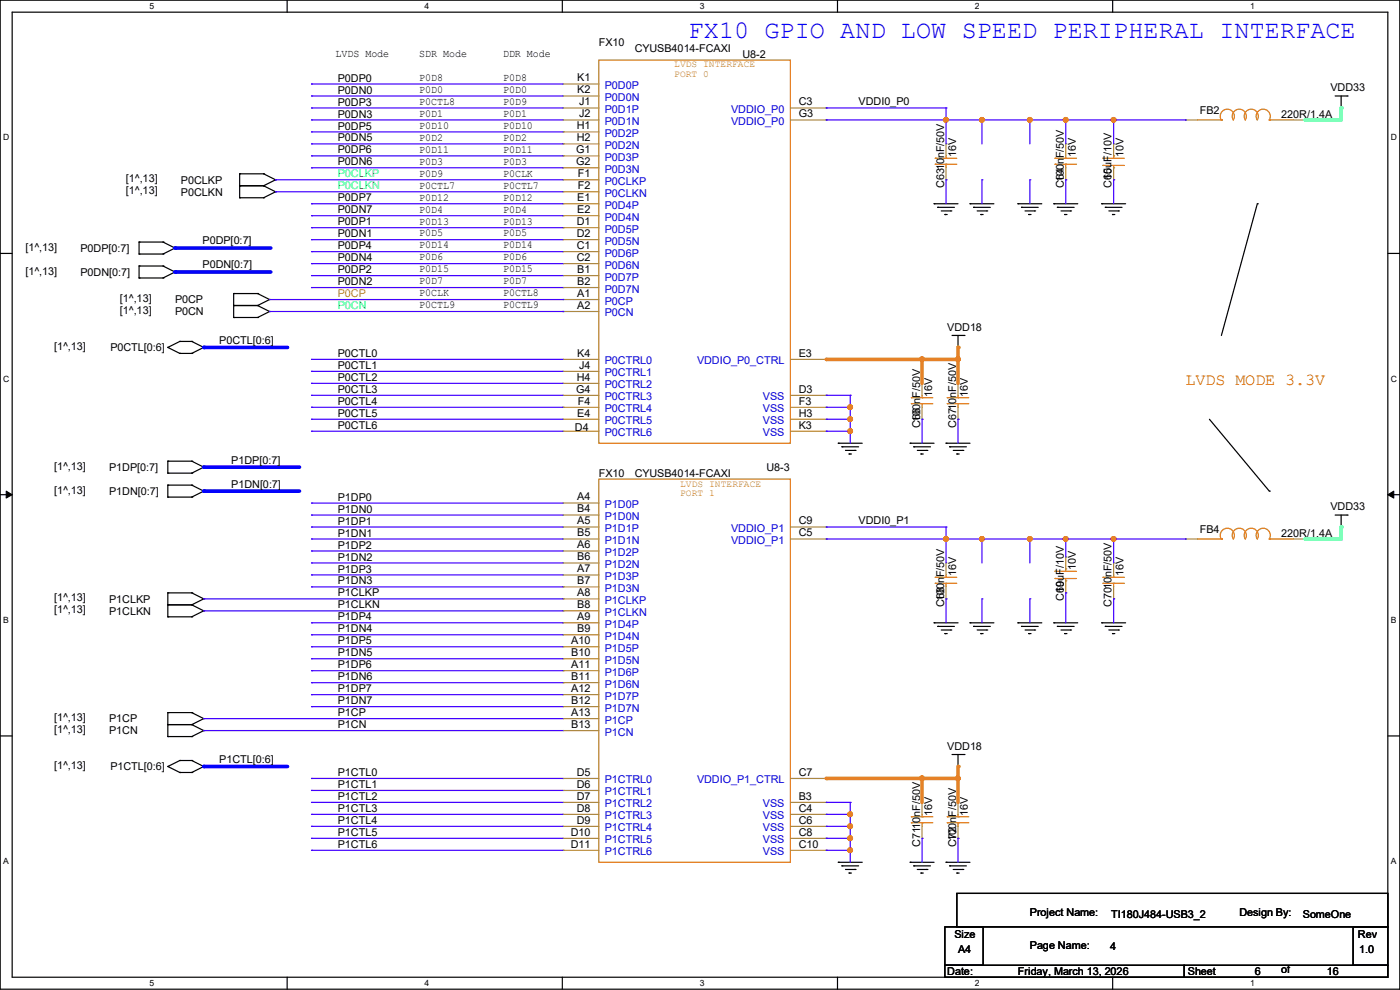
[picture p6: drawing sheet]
<svg xmlns="http://www.w3.org/2000/svg" width="297mm" height="210mm" viewBox="0 0 297 210" stroke-linecap="round" stroke-linejoin="round" font-family="sans-serif">
<path d="M0 0h297v209.8h-297zM2.6 2.6h291.8v204.7h-291.8z" fill="none" stroke="#000" stroke-width=".25"/>
<g fill="#fff">
<path d="M31.7 .3h1v2h-1z"/>
<path d="M31.7 207.6h1v1.9h-1z"/>
</g>
<path d="M60.9 0v2.6M60.9 207.3v2.5" fill="none" stroke="#000" stroke-width=".25"/>
<g fill="#fff">
<path d="M90.1 .3h1v2h-1z"/>
<path d="M90.1 207.6h1v1.9h-1z"/>
</g>
<path d="M119.3 0v2.6M119.3 207.3v2.5" fill="none" stroke="#000" stroke-width=".25"/>
<g fill="#fff">
<path d="M148.5 .3h.9v2h-.9z"/>
<path d="M148.5 207.6h.9v1.9h-.9z"/>
</g>
<path d="M177.7 0v2.6M177.7 207.3v2.5" fill="none" stroke="#000" stroke-width=".25"/>
<g fill="#fff">
<path d="M206.8 .3h1v2h-1z"/>
<path d="M206.8 207.6h1v1.9h-1z"/>
</g>
<path d="M236.1 0v2.6M236.1 207.3v2.5" fill="none" stroke="#000" stroke-width=".25"/>
<g fill="#fff">
<path d="M265.2 .3h1v2h-1z"/>
<path d="M265.2 207.6h1v1.9h-1z"/>
<path d="M.7 28.2h1.2v1.9h-1.2z"/>
<path d="M295.1 28.2h1.2v1.9h-1.2z"/>
<path d="M.7 79.3h1.2v2h-1.2z"/>
<path d="M295.1 79.3h1.2v2h-1.2z"/>
</g>
<path d="M0 53.8h2.6M294.4 53.8h2.6" fill="none" stroke="#000" stroke-width=".25"/>
<g fill="#fff">
<path d="M.7 130.5h1.2v2h-1.2z"/>
<path d="M295.1 130.5h1.1v2h-1.1z"/>
</g>
<path d="M0 104.9h2.6M294.4 104.9h2.6" fill="none" stroke="#000" stroke-width=".25"/>
<path d="M1.3 104.2l1.3 .7-1.3 .8zM294.4 104.9l1.3-.7v1.5z" fill="#000" stroke="#000" stroke-width=".21"/>
<g fill="#fff">
<path d="M.7 181.7h1.2v2h-1.2z"/>
<path d="M295.1 181.7h1.1v2h-1.1z"/>
</g>
<g fill="none" stroke="#000" stroke-width=".25">
<path d="M50.8 39.4h.1M50.8 36.9h.1M50.8 36.9h5.1M50.8 39.4h5.1M50.8 36.9v5.1M55.9 36.9h.1M55.9 39.4h.1M55.9 36.9l2.6 1.2M55.9 39.4l2.6 1.3M58.5 38.1h.1M58.5 38.1l-2.6 1.3M283.3 20.4h2.5"/>
<path d="M284.5 22.9h.1M284.5 20.4v2.5M285.8 20.4h.1M29.5 53.9h.1M29.5 51.4h.1M29.5 59h.1M29.5 56.4h.1M29.5 51.4h5.1M29.5 53.9h5.1M29.5 51.4v2.5M29.5 56.4v2.6M29.5 56.4h5.1"/>
<path d="M29.5 59h5.1M34.6 51.4h.1M34.6 53.9h.1M34.6 56.4h.1M34.6 59h.1M34.6 51.4l2.5 1.2M34.6 56.4l2.5 1.3M37.1 52.6h.1M37.1 57.7h.1M37.1 52.6l-2.5 1.3M37.1 57.7l-2.5 1.3M50.8 42h.1"/>
<path d="M50.8 42h5.1M55.9 42h.1M58.5 40.7h.1M58.5 40.7l-2.6 1.3M198.2 43.2h.1M198.2 43.2h5M198.9 44h.1M198.9 44h3.6M199.7 44.7h2M200.4 45.5h.1M200.4 45.5h.6M201.7 44.7h.1"/>
<path d="M205.8 43.2h.1M205.8 43.2h5.1M206.5 44h.1M206.5 44h3.6M207.3 44.7h2M208.1 45.5h.1M208.1 45.5h.5M209.3 44.7h.1M215.9 43.2h.1M215.9 43.2h5.1M216.7 44h.1M216.7 44h3.6"/>
<path d="M217.5 44.7h2M218.2 45.5h.1M218.2 45.5h.5M219.5 44.7h.1M223.6 43.2h.1M223.6 43.2h5M224.3 44h.1M224.3 44h3.6M225.1 44.7h2M225.8 45.5h.1M225.8 45.5h.6M227.1 44.7h.1"/>
<path d="M233.7 43.2h.1M233.7 43.2h5.1M234.5 44h.1M234.5 44h3.5M235.2 44.7h2.1M236 45.5h.1M236 45.5h.5M237.3 44.7h.1M266.7 43.2h.1M266.7 43.2l-7.6 28M35.6 73.7h.1M35.6 73.7l2.5 1.3"/>
<path d="M38.1 72.4h.1M38.1 75h.1M38.1 72.4l-2.5 1.3M38.1 72.4h2.6M38.1 75h2.6M40.7 72.4h.1M40.7 75h.1M40.7 72.4l2.5 1.3M43.2 73.7h.1M43.2 73.7l-2.5 1.3M49.6 64.8h.1M49.6 62.3h.1"/>
<path d="M49.6 67.4h.1M49.6 62.3h5.1M49.6 64.8h5.1M49.6 62.3v5.1M49.6 67.4h5.1M54.7 62.3h.1M54.7 64.8h.1M54.7 67.4h.1M54.7 62.3l2.5 1.2M54.7 64.8l2.5 1.3M57.2 63.5h.1M57.2 66.1h.1"/>
<path d="M57.2 63.5l-2.5 1.3M57.2 66.1l-2.5 1.3M202 71.2h2.5M203.2 73.7h.1M203.2 71.2v2.5M204.5 71.2h.1M35.6 97.8h.1M35.6 97.8v2.6M35.6 97.8h5.1M40.7 97.8h.1M40.7 97.8l2.5 1.3M43.2 99.1h.1"/>
<path d="M43.2 99.1l-2.5 1.3M177.8 94h.1M177.8 94h5.1M178.6 94.8h.1M178.6 94.8h3.6M179.4 95.5h2M180.1 96.3h.1M180.1 96.3h.5M181.4 95.5h.1M193.1 94h.1M193.1 94h5.1M193.8 94.8h.1"/>
<path d="M193.8 94.8h3.6M194.6 95.5h2M195.4 96.3h.1M195.4 96.3h.5M196.6 95.5h.1M200.7 94h.1M200.7 94h5.1M201.5 94.8h.1M201.5 94.8h3.5M202.2 95.5h2.1M203 96.3h.1M203 96.3h.5"/>
<path d="M204.3 95.5h.1M256.6 88.9l12.7 15.3M35.6 100.4h.1M35.6 105.5h.1M35.6 102.9h.1M35.6 102.9v2.6M35.6 100.4h5.1M35.6 102.9h5.1M35.6 105.5h5.1M40.7 100.4h.1M40.7 102.9h.1M40.7 105.5h.1"/>
<path d="M40.7 102.9l2.5 1.3M43.2 104.2h.1M43.2 104.2l-2.5 1.3M269.3 104.2h.1M283.3 109.3h2.5M284.5 111.8h.1M284.5 109.3v2.5M285.8 109.3h.1M35.6 128.3h.1M35.6 125.8h.1M35.6 130.9h.1M35.6 125.8h5.1"/>
<path d="M35.6 128.3h5.1M35.6 125.8v5.1M35.6 130.9h5.1M40.7 125.8h.1M40.7 128.3h.1M40.7 130.9h.1M40.7 125.8l2.5 1.2M40.7 128.3l2.5 1.3M43.2 127h.1M43.2 129.6h.1M43.2 127l-2.5 1.3M43.2 129.6l-2.5 1.3"/>
<path d="M198.2 132.1h.1M198.2 132.1h5M198.9 132.9h.1M198.9 132.9h3.6M199.7 133.6h2M200.4 134.4h.1M200.4 134.4h.6M201.7 133.6h.1M205.8 132.1h.1M205.8 132.1h5.1M206.5 132.9h.1M206.5 132.9h3.6"/>
<path d="M207.3 133.6h2M208.1 134.4h.1M208.1 134.4h.5M209.3 133.6h.1M215.9 132.1h.1M215.9 132.1h5.1M216.7 132.9h.1M216.7 132.9h3.6M217.5 133.6h2M218.2 134.4h.1M218.2 134.4h.5M219.5 133.6h.1"/>
<path d="M223.6 132.1h.1M223.6 132.1h5M224.3 132.9h.1M224.3 132.9h3.6M225.1 133.6h2M225.8 134.4h.1M225.8 134.4h.6M227.1 133.6h.1M233.7 132.1h.1M233.7 132.1h5.1M234.5 132.9h.1M234.5 132.9h3.5"/>
<path d="M235.2 133.6h2.1M236 134.4h.1M236 134.4h.5M237.3 133.6h.1M0 156.1h2.6M35.6 153.7h.1M35.6 151.2h.1M35.6 156.3h.1M35.6 151.2v5.1M35.6 151.2h5.1M35.6 153.7h5.1M35.6 156.3h5.1"/>
<path d="M40.7 151.2h.1M40.7 153.7h.1M40.7 156.3h.1M40.7 151.2l2.5 1.2M40.7 153.7l2.5 1.3M43.2 152.4h.1M43.2 155h.1M43.2 152.4l-2.5 1.3M43.2 155l-2.5 1.3M294.4 156.1h2.6M35.6 162.6h.1M35.6 162.6l2.5 1.3"/>
<path d="M38.1 161.3h.1M38.1 163.9h.1M38.1 161.3l-2.5 1.3M38.1 161.3h2.6M38.1 163.9h2.6M40.7 161.3h.1M40.7 163.9h.1M40.7 161.3l2.5 1.3M43.2 162.6h.1M43.2 162.6l-2.5 1.3M202 160.1h2.5M203.2 162.6h.1"/>
<path d="M203.2 160.1v2.5M204.5 160.1h.1M177.8 182.9h.1M177.8 182.9h5.1M178.6 183.7h.1M178.6 183.7h3.6M179.4 184.4h2M180.1 185.2h.1M180.1 185.2h.5M181.4 184.4h.1M193.1 182.9h.1M193.1 182.9h5.1"/>
<path d="M193.8 183.7h.1M193.8 183.7h3.6M194.6 184.4h2M195.4 185.2h.1M195.4 185.2h.5M196.6 184.4h.1M200.4 196.6h8.2v8.2h-8.2zM200.7 182.9h.1M200.7 182.9h5.1M201.5 183.7h.1M201.5 183.7h3.5M202.2 184.4h2.1"/>
<path d="M203 189.5h91.4v7.1h-91.4zM203 185.2h.1M203 185.2h.5M204.3 184.4h.1M287.1 196.6h7.3v8.2h-7.3zM200.4 204.8h50.8v2.5h-50.8zM251.2 204.8h43.2v2.5h-43.2z"/>
</g>
<g fill="none" stroke="#cc8006" stroke-width=".25">
<path d="M127 12.7h40.7v81.3h-40.7zM198.4 34.8h.1M198.4 33.6h.1M198.4 34.8h4.6M198.4 33.6h4.6M200.7 33.6h.1M200.7 34.8h.1M200.7 33.1v.5M200.7 34.8v.8M223.8 34.8h.1M223.8 33.6h.1M223.8 34.8h4.6"/>
<path d="M223.8 33.6h4.6M226.1 33.6h.1M226.1 34.8h.1M226.1 33.1v.5M226.1 34.8v.8M234 33.6h.1M234 35.1h.1M234 33.6h4.5M234 35.1h4.5M236.3 35.6h.1M236.3 33.1h.1M236.3 33.1v.5"/>
<path d="M236.3 35.1v.5M254 25.4h5.1M259.1 25.4h.1M269.3 25.4a1.5 1.5 0 0 0-1.3-2.2 1.5 1.5 0 0 0-1.3 2.3 1.5 1.5 0 0 0-1.3-2.3 1.5 1.5 0 0 0-1.2 2.3 1.5 1.5 0 0 0-1.3-2.3 1.5 1.5 0 0 0-1.3 2.3 1.5 1.5 0 0 0-1.2-2.3 1.5 1.5 0 0 0-1.3 2.3M269.3 25.4h.1M269.3 25.4h5.1M193.3 85.6h.1M193.3 84.4h.1M193.3 85.6h4.6M193.3 84.4h4.6M195.6 84.4h.1M195.6 85.6h.1"/>
<path d="M195.6 83.9v.5M195.6 85.6v.8M201 85.6h.1M201 84.4h.1M201 85.6h4.5M201 84.4h4.5M203.2 84.4h.1M203.2 85.6h.1M203.2 83.9v.5M203.2 85.6v.8M127 101.6h40.7v81.3h-40.7zM254 114.3h5.1"/>
<path d="M259.1 114.3h.1M269.3 114.3a1.5 1.5 0 0 0-1.3-2.2 1.5 1.5 0 0 0-1.3 2.3 1.5 1.5 0 0 0-1.3-2.3 1.5 1.5 0 0 0-1.2 2.3 1.5 1.5 0 0 0-1.3-2.3 1.5 1.5 0 0 0-1.3 2.3 1.5 1.5 0 0 0-1.2-2.3 1.5 1.5 0 0 0-1.3 2.3M269.3 114.3h.1M269.3 114.3h5.1M198.4 123.7h.1M198.4 122.5h.1M198.4 123.7h4.6M198.4 122.5h4.6M200.7 122.5h.1M200.7 123.7h.1M200.7 122v.5M200.7 123.7v.8"/>
<path d="M223.8 121.2h.1M223.8 122.7h.1M223.8 121.2h4.6M223.8 122.7h4.6M226.1 123.2h.1M226.1 120.7h.1M226.1 120.7v.5M226.1 122.7v.5M234 123.7h.1M234 122.5h.1M234 123.7h4.5M234 122.5h4.5"/>
<path d="M236.3 122.5h.1M236.3 123.7h.1M236.3 122v.5M236.3 123.7v.8M193.3 174.5h.1M193.3 173.3h.1M193.3 174.5h4.6M193.3 173.3h4.6M195.6 173.3h.1M195.6 174.5h.1M195.6 172.8v.5M195.6 174.5v.8"/>
<path d="M201 174.5h.1M201 173.3h.1M201 174.5h4.5M201 173.3h4.5M203.2 173.3h.1M203.2 174.5h.1M203.2 172.8v.5M203.2 174.5v.8"/>
</g>
<g fill="none" stroke="#a84" stroke-width=".25">
<path d="M119.4 17.8h.1M119.4 17.8h7.6M119.4 20.4h.1M119.4 22.9h.1M119.4 25.4h.1M119.4 28h.1M119.4 30.5h.1M119.4 33.1h.1M119.4 35.6h.1M119.4 38.1h.1M119.4 25.4h7.6M119.4 20.4h7.6"/>
<path d="M119.4 22.9h7.6M119.4 28h7.6M119.4 30.5h7.6M119.4 33.1h7.6M119.4 35.6h7.6M119.4 38.1h7.6M167.7 25.4h7.6M167.7 22.9h7.6M175.3 22.9h.1M175.3 25.4h.1M200.7 30.5h.1M200.7 38.1h.1"/>
<path d="M200.7 30.5v2.6M200.7 35.6v2.5M226.1 30.5h.1M226.1 38.1h.1M226.1 30.5v2.6M226.1 35.6v2.5M236.3 38.1h.1M236.3 30.5h.1M236.3 30.5v2.6M236.3 35.6v2.5M251.5 25.4h.1M251.5 25.4h2.5"/>
<path d="M274.4 25.4h2.5M276.9 25.4h.1M119.4 40.7h.1M119.4 43.2h.1M119.4 45.8h.1M119.4 48.3h.1M119.4 50.8h.1M119.4 53.4h.1M119.4 55.9h.1M119.4 58.5h.1M119.4 40.7h7.6M119.4 43.2h7.6"/>
<path d="M119.4 45.8h7.6M119.4 48.3h7.6M119.4 50.8h7.6M119.4 53.4h7.6M119.4 55.9h7.6M119.4 58.5h7.6M119.4 61h.1M119.4 63.5h.1M119.4 66.1h.1M119.4 76.2h.1M119.4 78.8h.1M119.4 61h7.6"/>
<path d="M119.4 63.5h7.6M119.4 66.1h7.6M119.4 76.2h7.6M119.4 78.8h7.6M167.7 76.2h7.6M175.3 76.2h.1M119.4 81.3h.1M119.4 83.9h.1M119.4 86.4h.1M119.4 88.9h.1M119.4 91.5h.1M119.4 81.3h7.6"/>
<path d="M119.4 83.9h7.6M119.4 86.4h7.6M119.4 88.9h7.6M119.4 91.5h7.6M167.7 83.9h7.6M167.7 86.4h7.6M167.7 88.9h7.6M167.7 91.5h7.6M175.3 83.9h.1M175.3 86.4h.1M175.3 88.9h.1M175.3 91.5h.1"/>
<path d="M195.6 81.3h.1M195.6 88.9h.1M195.6 81.3v2.6M195.6 86.4v2.5M203.2 81.3h.1M203.2 88.9h.1M203.2 81.3v2.6M203.2 86.4v2.5M119.4 106.7h.1M119.4 109.3h.1M119.4 111.8h.1M119.4 114.3h.1"/>
<path d="M119.4 116.9h.1M119.4 119.4h.1M119.4 114.3h7.6M119.4 106.7h7.6M119.4 109.3h7.6M119.4 111.8h7.6M119.4 116.9h7.6M119.4 119.4h7.6M167.7 114.3h7.6M167.7 111.8h7.6M175.3 111.8h.1M175.3 114.3h.1"/>
<path d="M200.7 119.4h.1M200.7 119.4v2.6M226.1 118.2h.1M226.1 118.2v2.5M236.3 119.4h.1M236.3 119.4v2.6M251.5 114.3h.1M251.5 114.3h2.5M274.4 114.3h2.5M276.9 114.3h.1M119.4 122h.1M119.4 124.5h.1"/>
<path d="M119.4 127h.1M119.4 129.6h.1M119.4 132.1h.1M119.4 134.7h.1M119.4 137.2h.1M119.4 139.7h.1M119.4 122h7.6M119.4 124.5h7.6M119.4 127h7.6M119.4 129.6h7.6M119.4 132.1h7.6M119.4 134.7h7.6"/>
<path d="M119.4 137.2h7.6M119.4 139.7h7.6M200.7 127h.1M200.7 124.5v2.5M226.1 125.8h.1M226.1 123.2v2.6M236.3 127h.1M236.3 124.5v2.5M119.4 142.3h.1M119.4 144.8h.1M119.4 147.4h.1M119.4 149.9h.1"/>
<path d="M119.4 152.4h.1M119.4 155h.1M119.4 142.3h7.6M119.4 144.8h7.6M119.4 147.4h7.6M119.4 149.9h7.6M119.4 152.4h7.6M119.4 155h7.6M119.4 165.1h.1M119.4 167.7h.1M119.4 170.2h.1M119.4 172.8h.1"/>
<path d="M119.4 175.3h.1M119.4 177.8h.1M119.4 165.1h7.6M119.4 167.7h7.6M119.4 170.2h7.6M119.4 172.8h7.6M119.4 175.3h7.6M119.4 177.8h7.6M167.7 165.1h7.6M167.7 170.2h7.6M167.7 172.8h7.6M167.7 175.3h7.6"/>
<path d="M167.7 177.8h7.6M175.3 165.1h.1M175.3 175.3h.1M175.3 177.8h.1M175.3 172.8h.1M175.3 170.2h.1M195.6 170.2h.1M195.6 177.8h.1M195.6 170.2v2.6M195.6 175.3v2.5M203.2 170.2h.1M203.2 177.8h.1"/>
<path d="M203.2 170.2v2.6M203.2 175.3v2.5M119.4 180.4h.1M119.4 180.4h7.6M167.7 180.4h7.6M175.3 180.4h.1"/>
</g>
<g fill="none" stroke="#4200ff" stroke-width=".25">
<path d="M66.1 33.1h.1M66.1 35.6h.1M66.1 33.1h53.3M66.1 35.6h53.3M66.1 43.2h.1M66.1 45.8h.1M66.1 48.3h.1M66.1 50.8h.1M66.1 53.4h.1M66.1 55.9h.1M66.1 58.5h.1M66.1 43.2h53.3"/>
<path d="M66.1 45.8h53.3M66.1 48.3h53.3M66.1 50.8h53.3M66.1 53.4h53.3M66.1 55.9h53.3M66.1 58.5h53.3M66.1 61h.1M66.1 76.2h.1M66.1 78.8h.1M66.1 61h53.3M66.1 76.2h53.3M66.1 78.8h53.3"/>
<path d="M66.1 81.3h.1M66.1 83.9h.1M66.1 86.4h.1M66.1 88.9h.1M66.1 91.5h.1M66.1 81.3h53.3M66.1 83.9h53.3M66.1 86.4h53.3M66.1 88.9h53.3M66.1 91.5h53.3M66.1 106.7h.1M66.1 109.3h.1"/>
<path d="M66.1 111.8h.1M66.1 114.3h.1M66.1 116.9h.1M66.1 119.4h.1M66.1 106.7h53.3M66.1 109.3h53.3M66.1 111.8h53.3M66.1 114.3h53.3M66.1 116.9h53.3M66.1 119.4h53.3M43.2 127h.1M43.2 129.6h.1"/>
<path d="M43.2 127h76.2M43.2 129.6h76.2M66.1 122h.1M66.1 124.5h.1M66.1 132.1h.1M66.1 134.7h.1M66.1 137.2h.1M66.1 139.7h.1M66.1 122h53.3M66.1 124.5h53.3M66.1 132.1h53.3M66.1 134.7h53.3"/>
<path d="M66.1 137.2h53.3M66.1 139.7h53.3M43.2 152.4h.1M43.2 155h.1M43.2 152.4h76.2M43.2 155h76.2M66.1 142.3h.1M66.1 144.8h.1M66.1 147.4h.1M66.1 149.9h.1M66.1 142.3h53.3M66.1 144.8h53.3"/>
<path d="M66.1 147.4h53.3M66.1 149.9h53.3M66.1 165.1h.1M66.1 167.7h.1M66.1 170.2h.1M66.1 172.8h.1M66.1 175.3h.1M66.1 177.8h.1M66.1 165.1h53.3M66.1 167.7h53.3M66.1 170.2h53.3M66.1 172.8h53.3"/>
<path d="M66.1 175.3h53.3M66.1 177.8h53.3M66.1 180.4h.1M66.1 180.4h53.3"/>
</g>
<path d="M284.5 22.9v2.5" fill="none" stroke="#0ff" stroke-width=".76"/>
<circle cx="284.5" cy="22.9" r=".38" fill="#0ff"/>
<path d="M276.9 25.4h7.6" fill="none" stroke="#0ff" stroke-width=".76"/>
<circle cx="276.9" cy="25.4" r=".38" fill="#0ff"/>
<g fill="none" stroke="#4200ff" stroke-width=".25">
<path d="M175.3 22.9h.1M175.3 25.4h.1M175.3 22.9h25.4M175.3 25.4h76.2M200.7 25.4h.1M200.7 22.9h.1M200.7 38.1h.1M200.7 22.9v7.6M200.7 38.1v5.1M208.3 25.4h.1M208.3 38.1h.1M208.3 25.4v5.1"/>
<path d="M208.3 38.1v5.1M218.5 25.4h.1M218.5 38.1h.1M218.5 25.4v5.1M218.5 38.1v5.1M226.1 25.4h.1M226.1 38.1h.1M226.1 25.4v5.1M226.1 38.1v5.1M236.3 25.4h.1M236.3 38.1h.1M236.3 25.4v5.1"/>
<path d="M236.3 38.1v5.1M251.5 25.4h.1M175.3 111.8h.1M175.3 114.3h.1M175.3 111.8h25.4M175.3 114.3h61M200.7 111.8h.1M200.7 114.3h.1M200.7 111.8v7.6M208.3 114.3h.1M208.3 114.3v5.1M218.5 114.3h.1"/>
<path d="M218.5 114.3v5.1M226.1 114.3h.1M226.1 114.3v3.9M236.3 114.3h.1M236.3 114.3v5.1M200.7 127h.1M200.7 127v5.1M208.3 127h.1M208.3 127v5.1M218.5 127h.1M218.5 127v5.1M226.1 125.8h.1"/>
<path d="M226.1 125.8v6.3M236.3 127h.1M236.3 127v5.1"/>
</g>
<g fill="#f00" stroke="#f00" stroke-width=".25">
<circle cx="200.7" cy="25.4" r=".49"/>
<circle cx="236.2" cy="25.4" r=".49"/>
<circle cx="226.1" cy="25.4" r=".49"/>
<circle cx="218.5" cy="25.4" r=".49"/>
<circle cx="208.3" cy="25.4" r=".49"/>
<circle cx="200.7" cy="114.3" r=".49"/>
<circle cx="208.3" cy="114.3" r=".49"/>
<circle cx="226.1" cy="114.3" r=".49"/>
<circle cx="218.5" cy="114.3" r=".49"/>
</g>
<path d="M175.3 165.1h20.3" fill="none" stroke="#ff8040" stroke-width=".76"/>
<circle cx="175.3" cy="165.1" r=".38" fill="#ff8040"/>
<circle cx="195.6" cy="165.1" r=".49" fill="#f00" stroke="#f00" stroke-width=".25"/>
<path d="M203.2 165.1v5.1" fill="none" stroke="#ff8040" stroke-width=".76"/>
<circle cx="203.2" cy="165.1" r=".38" fill="#ff8040"/>
<path d="M195.6 165.1v5.1" fill="none" stroke="#ff8040" stroke-width=".76"/>
<circle cx="195.6" cy="165.1" r=".38" fill="#ff8040"/>
<path d="M195.6 165.1h7.6" fill="none" stroke="#ff8040" stroke-width=".76"/>
<circle cx="195.6" cy="165.1" r=".38" fill="#ff8040"/>
<g fill="#f00" stroke="#f00" stroke-width=".25">
<circle cx="203.2" cy="165.1" r=".49"/>
<circle cx="180.4" cy="180.4" r=".49"/>
<circle cx="180.4" cy="177.8" r=".49"/>
<circle cx="180.4" cy="175.3" r=".49"/>
<circle cx="180.4" cy="172.7" r=".49"/>
</g>
<g fill="none" stroke="#4200ff" stroke-width=".25">
<path d="M175.3 170.2h.1M175.3 177.8h.1M175.3 175.3h.1M175.3 172.8h.1M175.3 170.2h5.1M175.3 177.8h5.1M175.3 175.3h5.1M175.3 172.8h5.1M180.4 170.2h.1M180.4 177.8h.1M180.4 175.3h.1M180.4 172.8h.1"/>
<path d="M180.4 170.2v12.7M195.6 177.8h.1M195.6 177.8v5.1M203.2 177.8h.1M203.2 177.8v5.1M175.3 180.4h.1M175.3 180.4h5.1M180.4 180.4h.1"/>
</g>
<path d="M203.2 162.6v2.5" fill="none" stroke="#ff8040" stroke-width=".76"/>
<circle cx="203.2" cy="162.6" r=".38" fill="#ff8040"/>
<path d="M203.2 73.7v2.5" fill="none" stroke="#ff8040" stroke-width=".76"/>
<circle cx="203.2" cy="73.7" r=".38" fill="#ff8040"/>
<path d="M175.3 76.2h20.3" fill="none" stroke="#ff8040" stroke-width=".76"/>
<circle cx="175.3" cy="76.2" r=".38" fill="#ff8040"/>
<path d="M195.6 76.2h7.6" fill="none" stroke="#ff8040" stroke-width=".76"/>
<circle cx="195.6" cy="76.2" r=".38" fill="#ff8040"/>
<path d="M195.6 76.2v5.1" fill="none" stroke="#ff8040" stroke-width=".76"/>
<circle cx="195.6" cy="76.2" r=".38" fill="#ff8040"/>
<circle cx="195.6" cy="76.2" r=".49" fill="#f00" stroke="#f00" stroke-width=".25"/>
<path d="M203.2 76.2v5.1" fill="none" stroke="#ff8040" stroke-width=".76"/>
<circle cx="203.2" cy="76.2" r=".38" fill="#ff8040"/>
<g fill="#f00" stroke="#f00" stroke-width=".25">
<circle cx="203.2" cy="76.2" r=".49"/>
<circle cx="180.4" cy="86.4" r=".49"/>
<circle cx="180.4" cy="88.9" r=".49"/>
<circle cx="180.4" cy="91.5" r=".49"/>
</g>
<g fill="none" stroke="#4200ff" stroke-width=".25">
<path d="M175.3 83.9h.1M175.3 86.4h.1M175.3 88.9h.1M175.3 91.5h.1M175.3 83.9h5.1M175.3 86.4h5.1M175.3 88.9h5.1M175.3 91.5h5.1M180.4 83.9h.1M180.4 86.4h.1M180.4 88.9h.1M180.4 91.5h.1"/>
<path d="M180.4 83.9v10.1M195.6 88.9h.1M195.6 88.9v5.1M203.2 88.9h.1M203.2 88.9v5.1"/>
</g>
<path d="M284.5 111.8v2.5" fill="none" stroke="#0ff" stroke-width=".76"/>
<circle cx="284.5" cy="111.8" r=".38" fill="#0ff"/>
<path d="M236.3 114.3h15.2M251.5 114.3h.1" fill="none" stroke="#4200ff" stroke-width=".25"/>
<circle cx="236.2" cy="114.3" r=".49" fill="#f00" stroke="#f00" stroke-width=".25"/>
<path d="M276.9 114.3h7.6" fill="none" stroke="#0ff" stroke-width=".76"/>
<circle cx="276.9" cy="114.3" r=".38" fill="#0ff"/>
<path d="M43.2 73.7h17.8" fill="none" stroke="#00f" stroke-width=".76"/>
<circle cx="43.2" cy="73.7" r=".38" fill="#00f"/>
<path d="M43.2 99.1h20.3" fill="none" stroke="#00f" stroke-width=".76"/>
<circle cx="43.2" cy="99.1" r=".38" fill="#00f"/>
<path d="M43.2 104.2h20.3" fill="none" stroke="#00f" stroke-width=".76"/>
<circle cx="43.2" cy="104.2" r=".38" fill="#00f"/>
<path d="M43.2 162.6h17.8" fill="none" stroke="#00f" stroke-width=".76"/>
<circle cx="43.2" cy="162.6" r=".38" fill="#00f"/>
<path d="M66.1 17.8h.1M66.1 17.8h53.3M58.5 38.1h.1M58.5 38.1h60.9M66.1 20.4h.1M66.1 20.4h53.3M58.5 40.7h.1M58.5 40.7h60.9" fill="none" stroke="#4200ff" stroke-width=".25"/>
<path d="M37.1 52.6h20.3" fill="none" stroke="#00f" stroke-width=".76"/>
<circle cx="37.1" cy="52.6" r=".38" fill="#00f"/>
<path d="M37.1 57.7h20.3" fill="none" stroke="#00f" stroke-width=".76"/>
<circle cx="37.1" cy="57.7" r=".38" fill="#00f"/>
<path d="M66.1 22.9h.1M66.1 25.4h.1M66.1 28h.1M66.1 30.5h.1M66.1 22.9h53.3M66.1 25.4h53.3M66.1 28h53.3M66.1 30.5h53.3M57.2 63.5h62.2M57.2 66.1h62.2M119.4 63.5h.1M119.4 66.1h.1" fill="none" stroke="#4200ff" stroke-width=".25"/>
<g fill="#f00" stroke="#f00" stroke-width=".25">
<circle cx="200.7" cy="25.4" r=".49"/>
<circle cx="236.2" cy="25.4" r=".49"/>
<circle cx="226.1" cy="25.4" r=".49"/>
<circle cx="218.5" cy="25.4" r=".49"/>
<circle cx="208.3" cy="25.4" r=".49"/>
<circle cx="200.7" cy="114.3" r=".49"/>
<circle cx="208.3" cy="114.3" r=".49"/>
<circle cx="226.1" cy="114.3" r=".49"/>
<circle cx="218.5" cy="114.3" r=".49"/>
<circle cx="195.6" cy="165.1" r=".49"/>
<circle cx="203.2" cy="165.1" r=".49"/>
<circle cx="180.4" cy="180.4" r=".49"/>
<circle cx="180.4" cy="177.8" r=".49"/>
<circle cx="180.4" cy="175.3" r=".49"/>
<circle cx="180.4" cy="172.7" r=".49"/>
<circle cx="195.6" cy="76.2" r=".49"/>
<circle cx="203.2" cy="76.2" r=".49"/>
<circle cx="180.4" cy="86.4" r=".49"/>
<circle cx="180.4" cy="88.9" r=".49"/>
<circle cx="180.4" cy="91.5" r=".49"/>
<circle cx="236.2" cy="114.3" r=".49"/>
</g>
<text font-size="5.3" fill="#00f" x="146.1" y="8.1">FX10 GPIO AND LOW SPEED PERIPHERAL INTERFACE</text>
<text font-size="3.6" fill="#f00" x="251.5" y="81.6">LVDS MODE 3.3V</text>
<g font-size="2.3">
<text x="127" y="9.7">FX10</text>
<text x="134.7" y="11">CYUSB4014-FCAXI</text>
<text x="71.2" y="12.1">LVDS Mode</text>
<text x="71.7" y="17.3">P0DP0</text>
<text x="88.9" y="12.1">SDR Mode</text>
<text x="88.9" y="17.1">P0D8</text>
<text x="106.7" y="12.1">DDR Mode</text>
<text x="106.7" y="17.1">P0D8</text>
<text x="122.5" y="17.3">K1</text>
<text x="157.5" y="12.3">U8-2</text>
<text x="71.7" y="19.9">P0DN0</text>
<text x="71.7" y="22.4">P0DP3</text>
<text x="88.9" y="19.7">P0D0</text>
<text x="88.9" y="22.2">P0CTL8</text>
<text x="106.7" y="22.2">P0D9</text>
<text x="106.7" y="19.7">P0D0</text>
<text x="122.5" y="19.8">K2</text>
<text x="122.9" y="22.4">J1</text>
<text x="169.5" y="22.4">C3</text>
<text x="182.2" y="22.2">VDDI0_P0</text>
<text x="282.2" y="19.4">VDD33</text>
<text x="71.7" y="24.9">P0DN3</text>
<text x="71.7" y="27.5">P0DP5</text>
<text x="88.9" y="24.8">P0D1</text>
<text x="88.9" y="27.3">P0D10</text>
<text x="88.9" y="29.8">P0D2</text>
<text x="106.7" y="24.8">P0D1</text>
<text x="106.7" y="29.8">P0D2</text>
<text x="106.7" y="27.3">P0D10</text>
<text x="122.3" y="27.4">H1</text>
<text x="122.3" y="30">H2</text>
<text x="122.9" y="24.9">J2</text>
<text x="169.5" y="24.9">G3</text>
<text x="254.6" y="24.2">FB2</text>
<text x="271.8" y="25">220R/1.4A</text>
<text x="71.7" y="32.6">P0DP6</text>
<text x="71.7" y="35.1">P0DN6</text>
<text x="71.7" y="30">P0DN5</text>
<text x="88.9" y="32.4">P0D11</text>
<text x="88.9" y="34.9">P0D3</text>
<text x="106.7" y="34.9">P0D3</text>
<text x="106.7" y="32.4">P0D11</text>
<text x="122.2" y="32.5">G1</text>
<text x="122.2" y="35.1">G2</text>
<text x="202.8" y="33.3" transform="rotate(-90 202.8 33.3)">16V</text>
<text x="228.2" y="33.3" transform="rotate(-90 228.2 33.3)">16V</text>
<text x="238.4" y="33.3" transform="rotate(-90 238.4 33.3)">10V</text>
<text x="26.7" y="38.7">[1^,13]</text>
<text x="26.7" y="41.2">[1^,13]</text>
<text x="38.4" y="38.9">P0CLKP</text>
<text x="38.4" y="41.5">P0CLKN</text>
<text x="88.9" y="40">P0CTL7</text>
<text x="88.9" y="37.5">P0D9</text>
<text x="106.7" y="37.5">P0CLK</text>
<text x="106.7" y="40">P0CTL7</text>
<text x="122.6" y="37.6">F1</text>
<text x="122.6" y="40.1">F2</text>
<text x="200.3" y="39.9" transform="rotate(-90 200.3 39.9)">C6310nF/50V</text>
<text x="225.7" y="39.9" transform="rotate(-90 225.7 39.9)">C64</text>
<text x="225.7" y="38.7" transform="rotate(-90 225.7 38.7)">100nF/50V</text>
<text x="235.8" y="39.9" transform="rotate(-90 235.8 39.9)">C65</text>
<text x="235.8" y="38.1" transform="rotate(-90 235.8 38.1)">10uF/10V</text>
<text x="71.7" y="42.7">P0DP7</text>
<text x="71.7" y="45.3">P0DN7</text>
<text x="71.7" y="47.8">P0DP1</text>
<text x="88.9" y="45.1">P0D4</text>
<text x="88.9" y="47.6">P0D13</text>
<text x="88.9" y="42.5">P0D12</text>
<text x="106.7" y="45.1">P0D4</text>
<text x="106.7" y="42.5">P0D12</text>
<text x="106.7" y="47.6">P0D13</text>
<text x="122.3" y="47.8">D1</text>
<text x="122.5" y="42.7">E1</text>
<text x="122.5" y="45.2">E2</text>
<text x="5.4" y="53.2">[1^,13]</text>
<text x="17.1" y="53.4">P0DP[0:7]</text>
<text x="43" y="51.9">P0DP[0:7]</text>
<text x="71.7" y="50.3">P0DN1</text>
<text x="71.7" y="52.9">P0DP4</text>
<text x="88.9" y="50.2">P0D5</text>
<text x="88.9" y="52.7">P0D14</text>
<text x="106.7" y="50.2">P0D5</text>
<text x="106.7" y="52.7">P0D14</text>
<text x="122.3" y="50.3">D2</text>
<text x="122.3" y="52.8">C1</text>
<text x="5.4" y="58.3">[1^,13]</text>
<text x="17.1" y="58.5">P0DN[0:7]</text>
<text x="43" y="56.9">P0DN[0:7]</text>
<text x="71.7" y="55.4">P0DN4</text>
<text x="71.7" y="58">P0DP2</text>
<text x="88.9" y="55.2">P0D6</text>
<text x="88.9" y="57.8">P0D15</text>
<text x="106.7" y="55.2">P0D6</text>
<text x="106.7" y="57.8">P0D15</text>
<text x="122.3" y="55.4">C2</text>
<text x="122.5" y="57.9">B1</text>
<text x="25.4" y="64.1">[1^,13]</text>
<text x="37.1" y="64.3">P0CP</text>
<text x="71.7" y="60.5">P0DN2</text>
<text x="88.9" y="60.3">P0D7</text>
<text x="88.9" y="62.9">P0CLK</text>
<text x="88.9" y="65.4">P0CTL9</text>
<text x="106.7" y="60.3">P0D7</text>
<text x="106.7" y="62.9">P0CTL8</text>
<text x="106.7" y="65.4">P0CTL9</text>
<text x="122.5" y="60.5">B2</text>
<text x="122.5" y="63">A1</text>
<text x="122.5" y="65.5">A2</text>
<text x="25.4" y="66.6">[1^,13]</text>
<text x="37.1" y="66.9">P0CN</text>
<text x="201" y="70.2">VDD18</text>
<text x="11.5" y="74.3">[1^,13]</text>
<text x="23.4" y="74.5">P0CTL[0:6]</text>
<text x="46.5" y="72.9">P0CTL[0:6]</text>
<text x="71.7" y="75.7">P0CTL0</text>
<text x="122.5" y="75.7">K4</text>
<text x="169.5" y="75.7">E3</text>
<text x="71.7" y="78.3">P0CTL1</text>
<text x="71.7" y="80.8">P0CTL2</text>
<text x="71.7" y="83.4">P0CTL3</text>
<text x="122.2" y="83.3">G4</text>
<text x="122.3" y="80.8">H4</text>
<text x="122.9" y="78.2">J4</text>
<text x="169.5" y="83.3">D3</text>
<text x="71.7" y="85.9">P0CTL4</text>
<text x="71.7" y="88.4">P0CTL5</text>
<text x="122.5" y="88.4">E4</text>
<text x="122.6" y="85.9">F4</text>
<text x="169.5" y="85.9">F3</text>
<text x="169.5" y="88.4">H3</text>
<text x="195.2" y="89.5" transform="rotate(-90 195.2 89.5)">100nF/50V</text>
<text x="197.7" y="84.1" transform="rotate(-90 197.7 84.1)">16V</text>
<text x="205.4" y="84.1" transform="rotate(-90 205.4 84.1)">16V</text>
<text x="71.7" y="91">P0CTL6</text>
<text x="122" y="91.5">D4</text>
<text x="169.5" y="90.9">K3</text>
<text x="195.2" y="90.7" transform="rotate(-90 195.2 90.7)">C66</text>
<text x="202.8" y="90.7" transform="rotate(-90 202.8 90.7)">C6710nF/50V</text>
<text x="11.5" y="99.7">[1^,13]</text>
<text x="23.2" y="99.9">P1DP[0:7]</text>
<text x="49.1" y="98.3">P1DP[0:7]</text>
<text x="127" y="101.2">FX10</text>
<text x="134.7" y="101.2">CYUSB4014-FCAXI</text>
<text x="162.6" y="99.9">U8-3</text>
<text x="11.5" y="104.7">[1^,13]</text>
<text x="23.2" y="105">P1DN[0:7]</text>
<text x="49.1" y="103.4">P1DN[0:7]</text>
<text x="71.7" y="106.2">P1DP0</text>
<text x="122.5" y="106.2">A4</text>
<text x="71.7" y="108.8">P1DN0</text>
<text x="71.7" y="111.3">P1DP1</text>
<text x="71.7" y="113.8">P1DN1</text>
<text x="122.5" y="108.7">B4</text>
<text x="122.5" y="111.3">A5</text>
<text x="122.5" y="113.8">B5</text>
<text x="169.5" y="111.3">C9</text>
<text x="169.5" y="113.8">C5</text>
<text x="182.2" y="111.1">VDDI0_P1</text>
<text x="254.6" y="113.1">FB4</text>
<text x="271.8" y="113.9">220R/1.4A</text>
<text x="282.2" y="108.3">VDD33</text>
<text x="71.7" y="116.4">P1DP2</text>
<text x="71.7" y="118.9">P1DN2</text>
<text x="122.5" y="116.3">A6</text>
<text x="122.5" y="118.9">B6</text>
<text x="71.7" y="121.5">P1DP3</text>
<text x="71.7" y="124">P1DN3</text>
<text x="122.5" y="121.4">A7</text>
<text x="122.5" y="124">B7</text>
<text x="202.8" y="122.2" transform="rotate(-90 202.8 122.2)">16V</text>
<text x="225.7" y="125.8" transform="rotate(-90 225.7 125.8)">10uF/10V</text>
<text x="228.2" y="120.9" transform="rotate(-90 228.2 120.9)">10V</text>
<text x="238.4" y="122.2" transform="rotate(-90 238.4 122.2)">16V</text>
<text x="11.5" y="127.6">[1^,13]</text>
<text x="11.5" y="130.1">[1^,13]</text>
<text x="23.2" y="127.8">P1CLKP</text>
<text x="23.2" y="130.4">P1CLKN</text>
<text x="71.7" y="126.5">P1CLKP</text>
<text x="71.7" y="129.1">P1CLKN</text>
<text x="71.7" y="131.6">P1DP4</text>
<text x="122.5" y="126.5">A8</text>
<text x="122.5" y="129">B8</text>
<text x="122.5" y="131.6">A9</text>
<text x="200.3" y="128.8" transform="rotate(-90 200.3 128.8)">C68</text>
<text x="200.3" y="127.6" transform="rotate(-90 200.3 127.6)">100nF/50V</text>
<text x="225.7" y="127.6" transform="rotate(-90 225.7 127.6)">C69</text>
<text x="235.8" y="128.8" transform="rotate(-90 235.8 128.8)">C7010nF/50V</text>
<text x="71.7" y="134.2">P1DN4</text>
<text x="71.7" y="136.7">P1DP5</text>
<text x="121.2" y="136.7">A10</text>
<text x="122.5" y="134.1">B9</text>
<text x="71.7" y="139.2">P1DN5</text>
<text x="71.7" y="141.8">P1DP6</text>
<text x="121.2" y="139.2">B10</text>
<text x="121.2" y="141.7">A11</text>
<text x="71.7" y="144.3">P1DN6</text>
<text x="71.7" y="146.9">P1DP7</text>
<text x="71.7" y="149.4">P1DN7</text>
<text x="121.2" y="144.3">B11</text>
<text x="121.2" y="146.8">A12</text>
<text x="121.2" y="149.4">B12</text>
<text x="11.5" y="153">[1^,13]</text>
<text x="11.5" y="155.5">[1^,13]</text>
<text x="23.2" y="153.2">P1CP</text>
<text x="23.2" y="155.8">P1CN</text>
<text x="71.7" y="151.9">P1CP</text>
<text x="71.7" y="154.5">P1CN</text>
<text x="121.2" y="151.9">A13</text>
<text x="121.2" y="154.4">B13</text>
<text x="46.5" y="161.8">P1CTL[0:6]</text>
<text x="201" y="159.1">VDD18</text>
<text x="11.5" y="163.2">[1^,13]</text>
<text x="23.4" y="163.4">P1CTL[0:6]</text>
<text x="71.7" y="164.6">P1CTL0</text>
<text x="71.7" y="167.2">P1CTL1</text>
<text x="122.3" y="164.6">D5</text>
<text x="122.3" y="167.1">D6</text>
<text x="169.5" y="164.6">C7</text>
<text x="71.7" y="169.7">P1CTL2</text>
<text x="71.7" y="172.3">P1CTL3</text>
<text x="122.3" y="169.7">D7</text>
<text x="122.3" y="172.2">D8</text>
<text x="169.5" y="172.2">C4</text>
<text x="169.5" y="169.7">B3</text>
<text x="197.7" y="173" transform="rotate(-90 197.7 173)">16V</text>
<text x="205.4" y="173" transform="rotate(-90 205.4 173)">16V</text>
<text x="71.7" y="174.8">P1CTL4</text>
<text x="71.7" y="177.3">P1CTL5</text>
<text x="71.7" y="179.9">P1CTL6</text>
<text x="121.1" y="177.3">D10</text>
<text x="121.1" y="179.8">D11</text>
<text x="122.3" y="174.8">D9</text>
<text x="169.5" y="179.8">C10</text>
<text x="169.5" y="174.8">C6</text>
<text x="169.5" y="177.3">C8</text>
<text x="195.2" y="179.6" transform="rotate(-90 195.2 179.6)">C7110nF/50V</text>
<text x="202.8" y="179.6" transform="rotate(-90 202.8 179.6)">C72</text>
<text x="202.8" y="178.4" transform="rotate(-90 202.8 178.4)">100nF/50V</text>
<text x="218.5" y="194.4">Project Name:</text>
<text x="235.8" y="194.6">TI180J484-USB3_2</text>
<text x="262.9" y="194.4">Design By:</text>
<text x="276.4" y="194.6">SomeOne</text>
<text x="202.5" y="199">Size</text>
<text x="203.2" y="202.3">A4</text>
<text x="218.5" y="201.3">Page Name:</text>
<text x="235.5" y="201.5">4</text>
<text x="288.1" y="199">Rev</text>
<text x="288.3" y="202.3">1.0</text>
<text x="201" y="206.8">Date:</text>
<text x="215.9" y="206.8">Friday, March 13, 2026</text>
<text x="252" y="206.8">Sheet</text>
<text x="266.2" y="206.8">6</text>
<text x="271.8" y="206.3">of</text>
<text x="281.5" y="206.8">16</text>
</g>
<g font-size="2.3" fill="#00c">
<text x="128.3" y="18.9">P0D0P</text>
<text x="128.3" y="21.4">P0D0N</text>
<text x="128.3" y="24">P0D1P</text>
<text x="155.1" y="24">VDDIO_P0</text>
<text x="128.3" y="26.5">P0D1N</text>
<text x="128.3" y="29">P0D2P</text>
<text x="155.1" y="26.5">VDDIO_P0</text>
<text x="128.3" y="31.6">P0D2N</text>
<text x="128.3" y="34.1">P0D3P</text>
<text x="128.3" y="36.7">P0D3N</text>
<text x="128.3" y="39.2">P0CLKP</text>
<text x="128.3" y="41.7">P0CLKN</text>
<text x="128.3" y="44.3">P0D4P</text>
<text x="128.3" y="46.8">P0D4N</text>
<text x="128.3" y="49.4">P0D5P</text>
<text x="128.3" y="51.9">P0D5N</text>
<text x="128.3" y="54.4">P0D6P</text>
<text x="128.3" y="57">P0D6N</text>
<text x="128.3" y="59.5">P0D7P</text>
<text x="128.3" y="62.1">P0D7N</text>
<text x="128.3" y="64.6">P0CP</text>
<text x="128.3" y="67.1">P0CN</text>
<text x="128.3" y="77.3">P0CTRL0</text>
<text x="147.9" y="77.3">VDDIO_P0_CTRL</text>
<text x="128.3" y="79.8">P0CTRL1</text>
<text x="128.3" y="82.4">P0CTRL2</text>
<text x="128.3" y="84.9">P0CTRL3</text>
<text x="128.3" y="87.5">P0CTRL4</text>
<text x="161.8" y="84.9">VSS</text>
<text x="161.8" y="87.5">VSS</text>
<text x="128.3" y="90">P0CTRL5</text>
<text x="128.3" y="92.5">P0CTRL6</text>
<text x="161.8" y="90">VSS</text>
<text x="161.8" y="92.5">VSS</text>
<text x="128.3" y="107.8">P1D0P</text>
<text x="128.3" y="110.3">P1D0N</text>
<text x="128.3" y="112.9">P1D1P</text>
<text x="155.1" y="112.9">VDDIO_P1</text>
<text x="128.3" y="115.4">P1D1N</text>
<text x="128.3" y="117.9">P1D2P</text>
<text x="155.1" y="115.4">VDDIO_P1</text>
<text x="128.3" y="120.5">P1D2N</text>
<text x="128.3" y="123">P1D3P</text>
<text x="128.3" y="125.6">P1D3N</text>
<text x="128.3" y="128.1">P1CLKP</text>
<text x="128.3" y="130.6">P1CLKN</text>
<text x="128.3" y="133.2">P1D4P</text>
<text x="128.3" y="135.7">P1D4N</text>
<text x="128.3" y="138.3">P1D5P</text>
<text x="128.3" y="140.8">P1D5N</text>
<text x="128.3" y="143.3">P1D6P</text>
<text x="128.3" y="145.9">P1D6N</text>
<text x="128.3" y="148.4">P1D7P</text>
<text x="128.3" y="151">P1D7N</text>
<text x="128.3" y="153.5">P1CP</text>
<text x="128.3" y="156">P1CN</text>
<text x="128.3" y="166.2">P1CTRL0</text>
<text x="147.9" y="166.2">VDDIO_P1_CTRL</text>
<text x="128.3" y="168.7">P1CTRL1</text>
<text x="128.3" y="171.3">P1CTRL2</text>
<text x="128.3" y="173.8">P1CTRL3</text>
<text x="161.8" y="173.8">VSS</text>
<text x="161.8" y="171.3">VSS</text>
<text x="128.3" y="176.4">P1CTRL4</text>
<text x="128.3" y="178.9">P1CTRL5</text>
<text x="161.8" y="176.4">VSS</text>
<text x="161.8" y="178.9">VSS</text>
<text x="128.3" y="181.4">P1CTRL6</text>
<text x="161.8" y="181.4">VSS</text>
</g>
<g font-size="2.3" fill="#0f0">
<text x="71.7" y="37.6">P0CLKP</text>
<text x="71.7" y="40.2">P0CLKN</text>
<text x="71.7" y="65.6">P0CN</text>
</g>
<text font-size="2.3" fill="#80ff00" x="71.7" y="63">P0CP</text>
<g font-size="2" fill="#cc8006">
<text x="143" y="14.3">LVDS INTERFACE</text>
<text x="143" y="16.3">PORT 0</text>
<text x="144.3" y="103.2">LVDS INTERFACE</text>
<text x="144.3" y="105.2">PORT 1</text>
</g>
<g font-size="1.8">
<text x="31.7" y="1.9">5</text>
<text x="90.1" y="1.9">4</text>
<text x="148.5" y="1.9">3</text>
<text x="206.8" y="1.9">2</text>
<text x="265.2" y="1.9">1</text>
<text x=".7" y="29.8">D</text>
<text x="295.1" y="29.8">D</text>
<text x=".7" y="80.9">C</text>
<text x="295.1" y="80.9">C</text>
<text x=".7" y="132.1">B</text>
<text x="295.1" y="132.1">B</text>
<text x=".7" y="183.3">A</text>
<text x="295.1" y="183.3">A</text>
<text x="31.7" y="209.2">5</text>
<text x="90.1" y="209.2">4</text>
<text x="148.5" y="209.2">3</text>
<text x="206.8" y="209.2">2</text>
<text x="265.2" y="209.2">1</text>
</g>
</svg>
